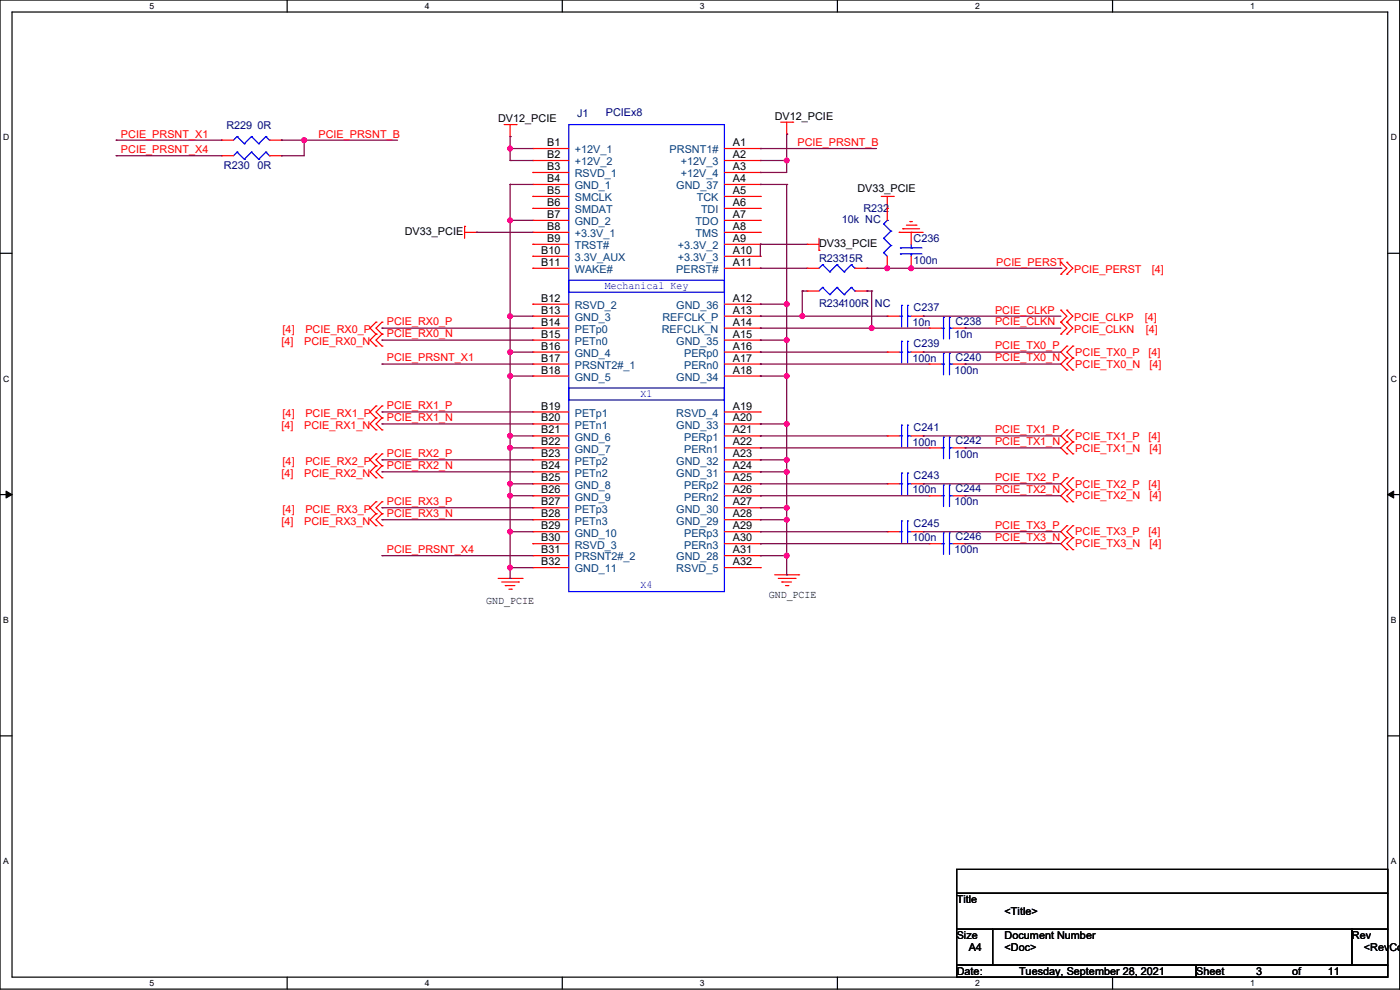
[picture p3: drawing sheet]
<svg xmlns="http://www.w3.org/2000/svg" width="297mm" height="210mm" viewBox="0 0 297 210" stroke-linecap="round" stroke-linejoin="round" font-family="sans-serif">
<path d="M0 0h296.9v209.8h-296.9zM2.6 2.6h291.8v204.7h-291.8z" fill="none" stroke="#000" stroke-width=".25"/>
<g fill="#fff">
<path d="M31.7 .3h1v2h-1z"/>
<path d="M31.7 207.5h1v2.1h-1z"/>
</g>
<path d="M60.9 0v2.6M60.9 207.3v2.5" fill="none" stroke="#000" stroke-width=".25"/>
<g fill="#fff">
<path d="M90.1 .3h1v2h-1z"/>
<path d="M90.1 207.5h1v2.1h-1z"/>
</g>
<path d="M119.3 0v2.6M119.3 207.3v2.5" fill="none" stroke="#000" stroke-width=".25"/>
<g fill="#fff">
<path d="M148.5 .3h1v2h-1z"/>
<path d="M148.5 207.5h1v2.1h-1z"/>
</g>
<path d="M177.7 0v2.6M177.7 207.3v2.5" fill="none" stroke="#000" stroke-width=".25"/>
<g fill="#fff">
<path d="M206.8 .3h1v2h-1z"/>
<path d="M206.8 207.5h1v2.1h-1z"/>
</g>
<path d="M236 0v2.6M236 207.3v2.5" fill="none" stroke="#000" stroke-width=".25"/>
<g fill="#fff">
<path d="M265.2 .3h1v2h-1z"/>
<path d="M265.2 207.5h1v2.1h-1z"/>
<path d="M.6 28.1h1.4v2.1h-1.4z"/>
<path d="M295 28.1h1.3v2.1h-1.3z"/>
<path d="M.6 79.3h1.4v2.1h-1.4z"/>
<path d="M295 79.3h1.3v2.1h-1.3z"/>
</g>
<path d="M0 53.7h2.6M294.4 53.7h2.5" fill="none" stroke="#000" stroke-width=".25"/>
<g fill="#fff">
<path d="M.6 130.5h1.3v2h-1.3z"/>
<path d="M295 130.5h1.2v2h-1.2z"/>
</g>
<path d="M0 104.9h2.6M294.4 104.9h2.5" fill="none" stroke="#000" stroke-width=".25"/>
<path d="M1.3 104.2l1.3 .7-1.3 .7zM294.4 104.9l1.3-.7v1.4z" fill="#000" stroke="#000" stroke-width=".21"/>
<g fill="#fff">
<path d="M.6 181.7h1.3v2h-1.3z"/>
<path d="M295 181.7h1.2v2h-1.2z"/>
</g>
<path d="M0 156.1h2.6M294.4 156.1h2.5M203 184.4h91.4v5.1h-91.4zM203 189.5h91.4v7.6h-91.4zM203 197.1h7.6v7.6h-7.6zM210.6 197.1h76.2v7.6h-76.2zM286.8 197.1h7.6v7.6h-7.6zM203 204.7h50.8v2.6h-50.8zM253.8 204.7h40.6v2.6h-40.6z" fill="none" stroke="#000" stroke-width=".25"/>
<g fill="none" stroke="#f00" stroke-width=".25">
<path d="M47 33h.1M47 29.7h.1M47 33h2.5M47 29.7h2.5M57.2 33h2.5M57.2 29.7h2.5M59.7 33h.1M59.7 29.7h.1M106.9 26.4h2.6M108.2 29h.1M108.2 26.4v2.6M109.5 26.4h.1"/>
<path d="M113 31.5h.1M113 34h.1M113 36.6h.1M113 39.1h.1M113 31.5h7.7M113 34h7.7M113 36.6h7.7M113 39.1h7.7M153.7 31.5h7.6M153.7 34h7.6M153.7 36.6h7.6M153.7 39.1h7.6"/>
<path d="M161.3 31.5h.1M161.3 34h.1M161.3 36.6h.1M161.3 39.1h.1M165.6 25.9h2.6M166.9 28.5h.1M166.9 25.9v2.6M168.2 25.9h.1M98.6 48h.1M98.6 49.3h2.5M98.6 48v2.6M101.1 49.3h.1"/>
<path d="M113 41.7h.1M113 44.2h.1M113 46.7h.1M113 49.3h.1M113 51.8h.1M113 54.4h.1M113 56.9h.1M113 51.8h7.7M113 49.3h7.7M113 41.7h7.7M113 44.2h7.7M113 46.7h7.7"/>
<path d="M113 54.4h7.7M113 56.9h7.7M153.7 51.8h7.6M153.7 49.3h7.6M153.7 41.7h7.6M153.7 44.2h7.6M153.7 46.7h7.6M153.7 54.4h7.6M153.7 56.9h7.6M161.3 41.7h.1M161.3 44.2h.1M161.3 46.7h.1"/>
<path d="M161.3 49.3h.1M161.3 51.8h.1M161.3 54.4h.1M161.3 56.9h.1M171.2 51.8h.1M171.2 56.9h.1M171.2 51.8h2.5M171.2 56.9h2.5M173.7 53.1h.1M173.7 50.6v2.5M181.4 56.9h2.5M183.9 56.9h.1"/>
<path d="M187 41.7h2.5M188.2 44.2h.1M188.2 56.9h.1M188.2 41.7v5M188.2 54.4v2.5M189.5 41.7h.1M190.8 49.3h.1M190.8 49.3h5M191.5 48.5h.1M191.5 48.5h3.6M192.3 47.8h2M193.1 47h.1"/>
<path d="M193.1 47h.5M193.3 56.9h.1M193.3 49.3h.1M193.3 49.3v2.5M193.3 54.4v2.5M194.3 47.8h.1M225.1 55.6h.1M225.1 58.2h.1M225.1 55.6l1.2 1.3-1.2 1.3M226.3 55.6h.1M226.3 58.2h.1M226.3 55.6l1.3 1.3-1.3 1.3"/>
<path d="M79.8 68.3h.1M79.8 70.9h.1M79.8 73.4h.1M79.8 68.3l-1.3 1.3 1.3 1.3M79.8 70.9l-1.3 1.2 1.3 1.3M81 68.3h.1M81 70.9h.1M81 73.4h.1M81 68.3l-1.2 1.3 1.2 1.3M81 70.9l-1.2 1.2 1.2 1.3M113 67.1h.1M113 69.6h.1"/>
<path d="M113 72.1h.1M113 74.7h.1M113 77.2h.1M113 79.8h.1M113 64.5h.1M113 67.1h7.7M113 69.6h7.7M113 72.1h7.7M113 74.7h7.7M113 77.2h7.7M113 79.8h7.7M113 64.5h7.7"/>
<path d="M153.7 67.1h7.6M153.7 69.6h7.6M153.7 72.1h7.6M153.7 74.7h7.6M153.7 77.2h7.6M153.7 79.8h7.6M153.7 64.5h7.6M161.3 64.5h.1M161.3 67.1h.1M161.3 69.6h.1M161.3 72.1h.1M161.3 74.7h.1"/>
<path d="M161.3 77.2h.1M161.3 79.8h.1M171.2 61.7h.1M171.2 61.7h2.5M181.4 61.7h2.5M183.9 61.7h.1M188.2 74.7h.1M188.2 67.1h.1M188.2 67.1h2.6M188.2 74.7h2.6M193.3 67.1h2.5M193.3 74.7h2.5"/>
<path d="M195.8 74.7h.1M195.8 67.1h.1M197.1 69.6h.1M197.1 77.2h.1M197.1 69.6h2.6M197.1 77.2h2.6M202.2 69.6h2.5M202.2 77.2h2.5M204.7 69.6h.1M204.7 77.2h.1M225.1 65.8h.1M225.1 68.3h.1"/>
<path d="M225.1 70.9h.1M225.1 65.8l1.2 1.3-1.2 1.2M225.1 68.3l1.2 1.3-1.2 1.3M226.3 65.8h.1M226.3 68.3h.1M226.3 70.9h.1M226.3 73.4h.1M226.3 76h.1M226.3 78.5h.1M226.3 65.8l1.3 1.3-1.3 1.2M226.3 68.3l1.3 1.3-1.3 1.3M226.3 73.4l-1.2 1.3 1.2 1.3"/>
<path d="M226.3 76l-1.2 1.2 1.2 1.3M227.6 76h.1M227.6 73.4h.1M227.6 78.5h.1M227.6 73.4l-1.3 1.3 1.3 1.3M227.6 76l-1.3 1.2 1.3 1.3M79.8 86.1h.1M79.8 88.7h.1M79.8 91.2h.1M79.8 96.3h.1M79.8 98.8h.1M79.8 86.1l-1.3 1.3 1.3 1.3"/>
<path d="M79.8 88.7l-1.3 1.2 1.3 1.3M79.8 96.3l-1.3 1.2 1.3 1.3M79.8 98.8l-1.3 1.3 1.3 1.3M81 86.1h.1M81 88.7h.1M81 91.2h.1M81 96.3h.1M81 98.8h.1M81 86.1l-1.2 1.3 1.2 1.3M81 88.7l-1.2 1.2 1.2 1.3M81 96.3l-1.2 1.2 1.2 1.3M81 98.8l-1.2 1.3 1.2 1.3"/>
<path d="M113 87.4h.1M113 89.9h.1M113 92.5h.1M113 95h.1M113 97.5h.1M113 87.4h7.7M113 89.9h7.7M113 92.5h7.7M113 95h7.7M113 97.5h7.7M153.7 87.4h7.6M153.7 89.9h7.6"/>
<path d="M153.7 92.5h7.6M153.7 95h7.6M153.7 97.5h7.6M161.3 87.4h.1M161.3 89.9h.1M161.3 92.5h.1M161.3 95h.1M161.3 97.5h.1M188.2 92.5h.1M188.2 92.5h2.6M193.3 92.5h2.5M195.8 92.5h.1"/>
<path d="M197.1 95h.1M197.1 95h2.6M202.2 95h2.5M204.7 95h.1M226.3 91.2h.1M226.3 93.7h.1M226.3 96.3h.1M226.3 91.2l-1.2 1.3 1.2 1.2M226.3 93.7l-1.2 1.3 1.2 1.3M227.6 93.7h.1M227.6 91.2h.1M227.6 96.3h.1"/>
<path d="M227.6 91.2l-1.3 1.3 1.3 1.2M227.6 93.7l-1.3 1.3 1.3 1.3M79.8 101.4h.1M79.8 106.4h.1M79.8 109h.1M79.8 111.5h.1M79.8 106.4l-1.3 1.3 1.3 1.3M79.8 109l-1.3 1.2 1.3 1.3M81 101.4h.1M81 106.4h.1M81 109h.1M81 111.5h.1"/>
<path d="M81 106.4l-1.2 1.3 1.2 1.3M81 109l-1.2 1.2 1.2 1.3M113 100.1h.1M113 102.6h.1M113 105.2h.1M113 107.7h.1M113 110.2h.1M113 112.8h.1M113 115.3h.1M113 117.9h.1M113 100.1h7.7M113 102.6h7.7"/>
<path d="M113 105.2h7.7M113 107.7h7.7M113 110.2h7.7M113 112.8h7.7M113 115.3h7.7M113 117.9h7.7M153.7 100.1h7.6M153.7 102.6h7.6M153.7 105.2h7.6M153.7 107.7h7.6M153.7 110.2h7.6M153.7 112.8h7.6"/>
<path d="M153.7 115.3h7.6M153.7 117.9h7.6M161.3 100.1h.1M161.3 102.6h.1M161.3 105.2h.1M161.3 107.7h.1M161.3 110.2h.1M161.3 112.8h.1M161.3 115.3h.1M161.3 117.9h.1M188.2 102.6h.1M188.2 112.8h.1"/>
<path d="M188.2 102.6h2.6M188.2 112.8h2.6M193.3 102.6h2.5M193.3 112.8h2.5M195.8 102.6h.1M195.8 112.8h.1M197.1 105.2h.1M197.1 115.3h.1M197.1 105.2h2.6M197.1 115.3h2.6M202.2 105.2h2.5M202.2 115.3h2.5"/>
<path d="M204.7 105.2h.1M204.7 115.3h.1M226.3 101.4h.1M226.3 103.9h.1M226.3 106.4h.1M226.3 111.5h.1M226.3 114.1h.1M226.3 116.6h.1M226.3 101.4l-1.2 1.2 1.2 1.3M226.3 103.9l-1.2 1.3 1.2 1.2M226.3 111.5l-1.2 1.3 1.2 1.3M226.3 114.1l-1.2 1.2 1.2 1.3"/>
<path d="M227.6 103.9h.1M227.6 101.4h.1M227.6 106.4h.1M227.6 114.1h.1M227.6 111.5h.1M227.6 116.6h.1M227.6 101.4l-1.3 1.2 1.3 1.3M227.6 103.9l-1.3 1.3 1.3 1.2M227.6 111.5l-1.3 1.3 1.3 1.3M227.6 114.1l-1.3 1.2 1.3 1.3M105.7 122.7h5.1M106.4 123.5h3.6"/>
<path d="M107.2 124.2h.1M107.2 124.2h2M108 125h.5M108.5 125h.1M110 123.5h.1M110.8 122.7h.1M113 120.4h.1M113 120.4h7.7M153.7 120.4h7.6M161.3 120.4h.1M164.3 121.9h5.1M165.1 122.7h3.6"/>
<path d="M165.9 123.5h.1M165.9 123.5h2M166.6 124.2h.5M167.1 124.2h.1M168.7 122.7h.1M169.4 121.9h.1"/>
</g>
<g fill="none" stroke="#00f" stroke-width=".25">
<path d="M50.3 32.3h.1M50.3 29h.1M50.3 32.3l-.8 .7M50.3 32.3l1.5 1.5M50.3 29l-.8 .7M50.3 29l1.5 1.5M51.8 33.8h.1M51.8 30.5h.1M53.4 32.3h.1M53.4 29h.1M53.4 32.3l-1.6 1.5M53.4 32.3l1.5 1.5"/>
<path d="M53.4 29l-1.6 1.5M53.4 29l1.5 1.5M54.9 33.8h.1M54.9 30.5h.1M56.4 32.3h.1M56.4 29h.1M56.4 32.3l-1.5 1.5M56.4 32.3l.8 .7M56.4 29l-1.5 1.5M56.4 29l.8 .7M57.2 33h.1M57.2 29.7h.1"/>
<path d="M120.7 26.4h33v99.1h-33zM120.7 59.4h33v2.6h-33zM174.5 56.1h.1M174.5 56.1l-.8 .8M174.5 56.1l1.5 1.6M176 57.7h.1M177.6 56.1h.1M177.6 56.1l-1.6 1.6M177.6 56.1l1.5 1.6M179.1 57.7h.1M180.6 56.1h.1M180.6 56.1l-1.5 1.6"/>
<path d="M180.6 56.1l.8 .8M181.4 56.9h.1M187.5 53.6h.1M187.5 50.6h.1M187.5 47.5h.1M187.5 53.6l.7 .8M187.5 50.6l1.5 1.5M187.5 47.5l1.5 1.5M188.2 46.7h.1M188.2 46.7l-.7 .8M189 52.1h.1M189 49h.1"/>
<path d="M189 52.1l-1.5 1.5M189 49l-1.5 1.6M191 52.6h.1M191 53.9h.1M191 52.6h4.6M191 53.9h4.6M193.3 53.9h.1M193.3 52.6h.1M193.3 51.8v.8M193.3 53.9v.5M174.5 61h.1M174.5 61l-.8 .7"/>
<path d="M174.5 61l1.5 1.5M176 62.5h.1M177.6 61h.1M177.6 61l-1.6 1.5M177.6 61l1.5 1.5M179.1 62.5h.1M180.6 61h.1M180.6 61l-1.5 1.5M180.6 61l.8 .7M181.4 61.7h.1M190.8 74.7h.5M190.8 67.1h.5"/>
<path d="M191.3 74.7h.1M191.3 72.4h.1M191.3 67.1h.1M191.3 64.8h.1M191.3 64.8v4.6M191.3 72.4v4.6M192.5 72.4h.1M192.5 74.7h.1M192.5 64.8h.1M192.5 67.1h.1M192.5 64.8v4.6M192.5 72.4v4.6"/>
<path d="M192.5 74.7h.8M192.5 67.1h.8M199.7 69.6h.5M199.7 77.2h.5M200.2 69.6h.1M200.2 67.3h.1M200.2 77.2h.1M200.2 74.9h.1M200.2 67.3v4.6M200.2 74.9v4.6M201.4 67.3h.1M201.4 69.6h.1"/>
<path d="M201.4 74.9h.1M201.4 77.2h.1M201.4 69.6h.8M201.4 67.3v4.6M201.4 74.9v4.6M201.4 77.2h.8M120.7 82.3h33v2.5h-33zM190.8 92.5h.5M191.3 92.5h.1M191.3 90.2h.1M191.3 90.2v4.6M192.5 90.2h.1"/>
<path d="M192.5 92.5h.1M192.5 90.2v4.6M192.5 92.5h.8M199.7 95h.5M200.2 95h.1M200.2 92.7h.1M200.2 92.7v4.6M201.4 92.7h.1M201.4 95h.1M201.4 92.7v4.6M201.4 95h.8M190.8 102.6h.5"/>
<path d="M190.8 112.8h.5M191.3 102.6h.1M191.3 100.3h.1M191.3 112.8h.1M191.3 110.5h.1M191.3 100.3v4.6M191.3 110.5v4.6M192.5 100.3h.1M192.5 102.6h.1M192.5 110.5h.1M192.5 112.8h.1M192.5 102.6h.8"/>
<path d="M192.5 100.3v4.6M192.5 110.5v4.6M192.5 112.8h.8M199.7 105.2h.5M199.7 115.3h.5M200.2 105.2h.1M200.2 102.9h.1M200.2 115.3h.1M200.2 113h.1M200.2 102.9v4.6M200.2 113v4.6M201.4 102.9h.1"/>
<path d="M201.4 105.2h.1M201.4 113h.1M201.4 115.3h.1M201.4 102.9v4.6M201.4 113v4.6M201.4 105.2h.8M201.4 115.3h.8"/>
</g>
<g fill="none" stroke="#800040" stroke-width=".25">
<path d="M24.6 29.7h.1M24.6 33h.1M24.6 29.7h22.4M24.6 33h22.4M59.7 29.7h.1M59.7 33h.1M59.7 29.7h24.6M64.5 29.7h.1M64.5 29.7v3.3h-4.8M108.2 39.1h.1M108.2 29h.1M108.2 34h.1"/>
<path d="M108.2 31.5h.1M108.2 39.1h4.8M108.2 29v5M108.2 39.1v83.6M108.2 31.5h4.8M108.2 34h4.8M161.3 39.1h.1M161.3 31.5h.1M161.3 36.6h.1M161.3 34h.1M161.3 39.1h5.6M161.3 31.5h24.6"/>
<path d="M161.3 34h5.6M166.9 39.1h.1M166.9 28.5h.1M166.9 34h.1M166.9 28.5v8.1h-5.6M166.9 39.1v82.8M101.1 49.3h.1M101.1 49.3h11.9M108.2 46.7h.1M108.2 46.7h4.8M161.3 56.9h.1M161.3 51.8h.1"/>
<path d="M161.3 56.9h9.9M161.3 51.8v2.6M161.3 51.8h9.9M183.9 56.9h.1M183.9 56.9h41.2M193.3 56.9h.1M225.1 56.9h.1M81 77.2h.1M81 69.6h.1M81 72.1h.1M81 72.1h32M81 77.2h32"/>
<path d="M81 69.6h32M108.2 67.1h.1M108.2 74.7h.1M108.2 79.8h.1M108.2 67.1h4.8M108.2 74.7h4.8M108.2 79.8h4.8M161.3 64.5h.1M161.3 72.1h.1M161.3 79.8h.1M161.3 67.1h.1M161.3 69.6h.1"/>
<path d="M161.3 74.7h.1M161.3 77.2h.1M161.3 67.1h26.9M161.3 74.7h26.9M161.3 79.8h5.6M161.3 64.5h5.6M161.3 72.1h5.6M161.3 77.2h35.8M161.3 69.6h35.8M166.9 64.5h.1M166.9 72.1h.1M166.9 79.8h.1"/>
<path d="M170.2 61.7h.1M170.2 67.1h.1M170.2 61.7v5.4M170.2 61.7h1M183.9 61.7h.1M183.9 61.7h1M184.9 61.7h.1M184.9 69.6h.1M184.9 61.7v7.9M195.8 67.1h.1M195.8 74.7h.1M195.8 67.1h29.3"/>
<path d="M195.8 74.7h29.3M204.7 69.6h.1M204.7 77.2h.1M204.7 77.2h20.4M204.7 69.6h20.4M81 87.4h.1M81 89.9h.1M81 97.5h.1M81 89.9h32M81 97.5h32M81 87.4h32M108.2 92.5h.1"/>
<path d="M108.2 95h.1M108.2 92.5h4.8M108.2 95h4.8M161.3 89.9h.1M161.3 97.5h.1M161.3 92.5h.1M161.3 95h.1M161.3 92.5h26.9M161.3 95h35.8M161.3 89.9h5.6M161.3 97.5h5.6M166.9 89.9h.1"/>
<path d="M166.9 97.5h.1M195.8 92.5h.1M195.8 92.5h29.3M204.7 95h.1M204.7 95h20.4M81 117.9h.1M81 100.1h.1M81 107.7h.1M81 110.2h.1M81 100.1h32M81 107.7h32M81 110.2h32"/>
<path d="M81 117.9h32M108.2 102.6h.1M108.2 105.2h.1M108.2 112.8h.1M108.2 102.6h4.8M108.2 105.2h4.8M108.2 112.8h4.8M161.3 100.1h.1M161.3 107.7h.1M161.3 110.2h.1M161.3 117.9h.1M161.3 102.6h.1"/>
<path d="M161.3 105.2h.1M161.3 112.8h.1M161.3 115.3h.1M161.3 102.6h26.9M161.3 105.2h35.8M161.3 112.8h26.9M161.3 100.1h5.6M161.3 107.7h5.6M161.3 110.2h5.6M161.3 117.9h5.6M161.3 115.3h35.8M166.9 100.1h.1"/>
<path d="M166.9 107.7h.1M166.9 110.2h.1M195.8 102.6h.1M195.8 112.8h.1M195.8 102.6h29.3M195.8 112.8h29.3M204.7 105.2h.1M204.7 115.3h.1M204.7 105.2h20.4M204.7 115.3h20.4M108.2 120.4h.1M108.2 122.7h.1"/>
<path d="M108.2 120.4h4.8M166.9 121.9h.1"/>
</g>
<g fill="#f0f" stroke="#f0f" stroke-width=".25">
<circle cx="108.2" cy="67.1" r=".5"/>
<circle cx="108.2" cy="46.7" r=".5"/>
<circle cx="108.2" cy="74.7" r=".5"/>
<circle cx="108.2" cy="92.5" r=".5"/>
<circle cx="108.2" cy="79.8" r=".5"/>
<circle cx="108.2" cy="95" r=".5"/>
<circle cx="108.2" cy="102.6" r=".5"/>
<circle cx="108.2" cy="112.8" r=".5"/>
<circle cx="108.2" cy="105.2" r=".5"/>
<circle cx="108.2" cy="120.4" r=".5"/>
<circle cx="166.9" cy="64.5" r=".5"/>
<circle cx="166.9" cy="72.1" r=".5"/>
<circle cx="166.9" cy="89.9" r=".5"/>
<circle cx="166.9" cy="79.8" r=".5"/>
<circle cx="166.9" cy="97.5" r=".5"/>
<circle cx="166.9" cy="107.7" r=".5"/>
<circle cx="166.9" cy="100.1" r=".5"/>
<circle cx="166.9" cy="110.2" r=".5"/>
<circle cx="64.5" cy="29.7" r=".5"/>
<circle cx="188.2" cy="56.9" r=".5"/>
<circle cx="170.2" cy="67.1" r=".5"/>
<circle cx="184.9" cy="69.6" r=".5"/>
<circle cx="108.2" cy="31.5" r=".5"/>
<circle cx="166.9" cy="34" r=".5"/>
<circle cx="193.3" cy="56.9" r=".5"/>
<circle cx="166.9" cy="117.9" r=".5"/>
</g>
<g font-size="2.3" fill="#f00">
<text x="25.7" y="29.2">PCIE_PRSNT_X1</text>
<text x="67.6" y="29.2">PCIE_PRSNT_B</text>
<text x="25.7" y="32.5">PCIE_PRSNT_X4</text>
<text x="169.2" y="30.9">PCIE_PRSNT_B</text>
<text x="211.4" y="56.3">PCIE_PERST</text>
<text x="227.9" y="57.9">PCIE_PERST</text>
<text x="244.4" y="57.9">[4]</text>
<text x="60" y="70.6">[4]</text>
<text x="64.8" y="70.6">PCIE_RX0_P</text>
<text x="82.1" y="69">PCIE_RX0_P</text>
<text x="82.1" y="71.6">PCIE_RX0_N</text>
<text x="211.1" y="66.5">PCIE_CLKP</text>
<text x="211.1" y="69">PCIE_CLKN</text>
<text x="227.9" y="68.1">PCIE_CLKP</text>
<text x="227.9" y="70.6">PCIE_CLKN</text>
<text x="242.9" y="68.1">[4]</text>
<text x="243.1" y="70.6">[4]</text>
<text x="59.7" y="73.2">[4]</text>
<text x="64.5" y="73.2">PCIE_RX0_N</text>
<text x="82.1" y="76.7">PCIE_PRSNT_X1</text>
<text x="211.1" y="76.7">PCIE_TX0_N</text>
<text x="211.1" y="74.1">PCIE_TX0_P</text>
<text x="228.1" y="75.5">PCIE_TX0_P</text>
<text x="243.6" y="75.5">[4]</text>
<text x="228.1" y="78">PCIE_TX0_N</text>
<text x="243.9" y="78">[4]</text>
<text x="60" y="88.4">[4]</text>
<text x="64.8" y="88.4">PCIE_RX1_P</text>
<text x="82.1" y="86.8">PCIE_RX1_P</text>
<text x="82.1" y="89.4">PCIE_RX1_N</text>
<text x="59.7" y="91">[4]</text>
<text x="64.5" y="91">PCIE_RX1_N</text>
<text x="211.1" y="94.4">PCIE_TX1_N</text>
<text x="211.1" y="91.9">PCIE_TX1_P</text>
<text x="228.1" y="93.2">PCIE_TX1_P</text>
<text x="228.1" y="95.8">PCIE_TX1_N</text>
<text x="243.6" y="93.2">[4]</text>
<text x="243.9" y="95.8">[4]</text>
<text x="59.7" y="101.1">[4]</text>
<text x="60" y="98.6">[4]</text>
<text x="64.5" y="101.1">PCIE_RX2_N</text>
<text x="64.8" y="98.6">PCIE_RX2_P</text>
<text x="82.1" y="97">PCIE_RX2_P</text>
<text x="82.1" y="99.5">PCIE_RX2_N</text>
<text x="82.1" y="107.1">PCIE_RX3_P</text>
<text x="211.1" y="104.6">PCIE_TX2_N</text>
<text x="211.1" y="102.1">PCIE_TX2_P</text>
<text x="228.1" y="103.4">PCIE_TX2_P</text>
<text x="228.1" y="106">PCIE_TX2_N</text>
<text x="243.6" y="103.4">[4]</text>
<text x="243.9" y="106">[4]</text>
<text x="59.7" y="111.3">[4]</text>
<text x="60" y="108.7">[4]</text>
<text x="64.5" y="111.3">PCIE_RX3_N</text>
<text x="64.8" y="108.7">PCIE_RX3_P</text>
<text x="82.1" y="109.7">PCIE_RX3_N</text>
<text x="211.1" y="112.2">PCIE_TX3_P</text>
<text x="228.1" y="113.6">PCIE_TX3_P</text>
<text x="243.6" y="113.6">[4]</text>
<text x="82.1" y="117.3">PCIE_PRSNT_X4</text>
<text x="211.1" y="114.8">PCIE_TX3_N</text>
<text x="228.1" y="116.1">PCIE_TX3_N</text>
<text x="243.9" y="116.1">[4]</text>
</g>
<g font-size="2.3" fill="#000080">
<text x="48" y="27.5">R229</text>
<text x="54.6" y="27.5">0R</text>
<text x="122.4" y="24.9">J1</text>
<text x="128.5" y="24.7">PCIEx8</text>
<text x="47.5" y="35.8">R230</text>
<text x="54.6" y="35.8">0R</text>
<text x="178.6" y="47.3">10k NC</text>
<text x="183.2" y="45">R232</text>
<text x="193.8" y="51.3">C236</text>
<text x="173.8" y="55.7">R23315R</text>
<text x="193.8" y="55.9">100n</text>
<text x="173.8" y="65.1">R234100R NC</text>
<text x="193.6" y="69.1">10n</text>
<text x="193.8" y="66.1">C237</text>
<text x="202.5" y="71.7">10n</text>
<text x="202.7" y="68.9">C238</text>
<text x="193.6" y="76.7">100n</text>
<text x="193.8" y="73.7">C239</text>
<text x="202.7" y="76.5">C240</text>
<text x="202.5" y="79.3">100n</text>
<text x="193.6" y="94.5">100n</text>
<text x="193.8" y="91.5">C241</text>
<text x="202.7" y="94.3">C242</text>
<text x="193.8" y="101.6">C243</text>
<text x="202.5" y="97.1">100n</text>
<text x="193.6" y="104.7">100n</text>
<text x="202.5" y="107.2">100n</text>
<text x="202.7" y="104.4">C244</text>
<text x="193.8" y="111.8">C245</text>
<text x="193.6" y="114.8">100n</text>
<text x="202.5" y="117.4">100n</text>
<text x="202.7" y="114.6">C246</text>
</g>
<g font-size="2.3">
<text x="105.7" y="25.9">DV12_PCIE</text>
<text x="164.4" y="25.4">DV12_PCIE</text>
<text x="116.1" y="31">B1</text>
<text x="116.1" y="33.5">B2</text>
<text x="155.5" y="31">A1</text>
<text x="155.5" y="33.5">A2</text>
<text x="116.1" y="36.1">B3</text>
<text x="116.1" y="38.6">B4</text>
<text x="116.1" y="41.1">B5</text>
<text x="155.5" y="36.1">A3</text>
<text x="155.5" y="38.6">A4</text>
<text x="155.5" y="41.1">A5</text>
<text x="181.9" y="40.7">DV33_PCIE</text>
<text x="116.1" y="43.7">B6</text>
<text x="116.1" y="46.2">B7</text>
<text x="155.5" y="43.7">A6</text>
<text x="155.5" y="46.2">A7</text>
<text x="85.9" y="49.8">DV33_PCIE</text>
<text x="114.8" y="53.8">B10</text>
<text x="116.1" y="48.8">B8</text>
<text x="116.1" y="51.3">B9</text>
<text x="155.5" y="48.8">A8</text>
<text x="155.5" y="51.3">A9</text>
<text x="155.5" y="53.8">A10</text>
<text x="173.8" y="52.4">DV33_PCIE</text>
<text x="114.8" y="56.4">B11</text>
<text x="155.5" y="56.4">A11</text>
<text x="114.8" y="64">B12</text>
<text x="155.5" y="64">A12</text>
<text x="114.8" y="66.5">B13</text>
<text x="114.8" y="69.1">B14</text>
<text x="114.8" y="71.6">B15</text>
<text x="155.5" y="66.5">A13</text>
<text x="155.5" y="69.1">A14</text>
<text x="155.5" y="71.6">A15</text>
<text x="114.8" y="74.2">B16</text>
<text x="114.8" y="76.7">B17</text>
<text x="155.5" y="74.2">A16</text>
<text x="155.5" y="76.7">A17</text>
<text x="114.8" y="79.2">B18</text>
<text x="155.5" y="79.2">A18</text>
<text x="114.8" y="86.9">B19</text>
<text x="114.8" y="89.4">B20</text>
<text x="155.5" y="86.9">A19</text>
<text x="155.5" y="89.4">A20</text>
<text x="114.8" y="91.9">B21</text>
<text x="114.8" y="94.5">B22</text>
<text x="155.5" y="91.9">A21</text>
<text x="155.5" y="94.5">A22</text>
<text x="114.8" y="97">B23</text>
<text x="114.8" y="99.6">B24</text>
<text x="155.5" y="97">A23</text>
<text x="155.5" y="99.6">A24</text>
<text x="114.8" y="102.1">B25</text>
<text x="114.8" y="104.6">B26</text>
<text x="114.8" y="107.2">B27</text>
<text x="155.5" y="102.1">A25</text>
<text x="155.5" y="104.6">A26</text>
<text x="155.5" y="107.2">A27</text>
<text x="114.8" y="109.7">B28</text>
<text x="114.8" y="112.3">B29</text>
<text x="155.5" y="109.7">A28</text>
<text x="155.5" y="112.3">A29</text>
<text x="114.8" y="114.8">B30</text>
<text x="114.8" y="117.3">B31</text>
<text x="114.8" y="119.9">B32</text>
<text x="155.5" y="114.8">A30</text>
<text x="155.5" y="117.3">A31</text>
<text x="155.5" y="119.9">A32</text>
<text x="103.1" y="128.1">GND_PCIE</text>
<text x="163.1" y="126.8">GND_PCIE</text>
<text x="203" y="191.5">Title</text>
<text x="213.1" y="194.1">&lt;Title&gt;</text>
<text x="203" y="199.2">Size</text>
<text x="205.5" y="201.7">A4</text>
<text x="213.1" y="199.2">Document Number</text>
<text x="213.1" y="201.7">&lt;Doc&gt;</text>
<text x="286.8" y="199.2">Rev</text>
<text x="289.3" y="201.7">&lt;RevCod</text>
<text x="203" y="206.8">Date:</text>
<text x="216.2" y="206.8">Tuesday, September 28, 2021</text>
<text x="253.8" y="206.8">Sheet</text>
<text x="266.5" y="206.8">3</text>
<text x="274.1" y="206.8">of</text>
<text x="281.7" y="206.8">11</text>
</g>
<g font-size="2.3" fill="#004080">
<text x="121.9" y="32.5">+12V_1</text>
<text x="121.9" y="35.1">+12V_2</text>
<text x="142.1" y="32.5">PRSNT1#</text>
<text x="144.4" y="35.1">+12V_3</text>
<text x="121.9" y="37.6">RSVD_1</text>
<text x="121.9" y="40.2">GND_1</text>
<text x="143.5" y="40.2">GND_37</text>
<text x="144.4" y="37.6">+12V_4</text>
<text x="121.9" y="42.7">SMCLK</text>
<text x="121.9" y="45.2">SMDAT</text>
<text x="121.9" y="47.8">GND_2</text>
<text x="147.6" y="47.8">TDO</text>
<text x="147.8" y="42.7">TCK</text>
<text x="148.7" y="45.2">TDI</text>
<text x="121.9" y="50.3">+3.3V_1</text>
<text x="121.9" y="52.9">TRST#</text>
<text x="143.8" y="52.9">+3.3V_2</text>
<text x="147.6" y="50.3">TMS</text>
<text x="121.9" y="55.4">3.3V_AUX</text>
<text x="121.9" y="57.9">WAKE#</text>
<text x="143.5" y="57.9">PERST#</text>
<text x="143.8" y="55.4">+3.3V_3</text>
<text x="121.9" y="65.6">RSVD_2</text>
<text x="143.5" y="65.6">GND_36</text>
<text x="121.9" y="68.1">GND_3</text>
<text x="121.9" y="70.6">PETp0</text>
<text x="140.4" y="70.6">REFCLK_N</text>
<text x="140.5" y="68.1">REFCLK_P</text>
<text x="121.9" y="73.2">PETn0</text>
<text x="121.9" y="75.7">GND_4</text>
<text x="143.5" y="73.2">GND_35</text>
<text x="145.1" y="75.7">PERp0</text>
<text x="121.9" y="78.3">PRSNT2#_1</text>
<text x="121.9" y="80.8">GND_5</text>
<text x="143.5" y="80.8">GND_34</text>
<text x="145.1" y="78.3">PERn0</text>
<text x="121.9" y="88.4">PETp1</text>
<text x="143.5" y="88.4">RSVD_4</text>
<text x="121.9" y="91">PETn1</text>
<text x="121.9" y="93.5">GND_6</text>
<text x="143.5" y="91">GND_33</text>
<text x="145.1" y="93.5">PERp1</text>
<text x="121.9" y="96">GND_7</text>
<text x="121.9" y="98.6">PETp2</text>
<text x="121.9" y="101.1">PETn2</text>
<text x="143.5" y="98.6">GND_32</text>
<text x="143.5" y="101.1">GND_31</text>
<text x="145.1" y="96">PERn1</text>
<text x="121.9" y="103.7">GND_8</text>
<text x="121.9" y="106.2">GND_9</text>
<text x="145.1" y="103.7">PERp2</text>
<text x="145.1" y="106.2">PERn2</text>
<text x="121.9" y="108.7">PETp3</text>
<text x="121.9" y="111.3">PETn3</text>
<text x="121.9" y="113.8">GND_10</text>
<text x="143.5" y="108.7">GND_30</text>
<text x="143.5" y="111.3">GND_29</text>
<text x="145.1" y="113.8">PERp3</text>
<text x="121.9" y="116.4">RSVD_3</text>
<text x="121.9" y="118.9">PRSNT2#_2</text>
<text x="143.5" y="118.9">GND_28</text>
<text x="145.1" y="116.4">PERn3</text>
<text x="121.9" y="121.4">GND_11</text>
<text x="143.5" y="121.4">RSVD_5</text>
</g>
<g font-size="2.3" fill="#00f">
<text x="128.3" y="61.3">Mechanical Key</text>
<text x="135.9" y="84.1">X1</text>
<text x="135.9" y="124.8">X4</text>
</g>
<g font-size="1.8">
<text x="31.7" y="1.9">5</text>
<text x="90.1" y="1.9">4</text>
<text x="148.5" y="1.9">3</text>
<text x="206.8" y="1.9">2</text>
<text x="265.2" y="1.9">1</text>
<text x=".6" y="29.8">D</text>
<text x="295" y="29.8">D</text>
<text x=".6" y="81">C</text>
<text x="295" y="81">C</text>
<text x=".6" y="132.1">B</text>
<text x="295" y="132.1">B</text>
<text x=".6" y="183.3">A</text>
<text x="295" y="183.3">A</text>
<text x="31.7" y="209.2">5</text>
<text x="90.1" y="209.2">4</text>
<text x="148.5" y="209.2">3</text>
<text x="206.8" y="209.2">2</text>
<text x="265.2" y="209.2">1</text>
</g>
</svg>
